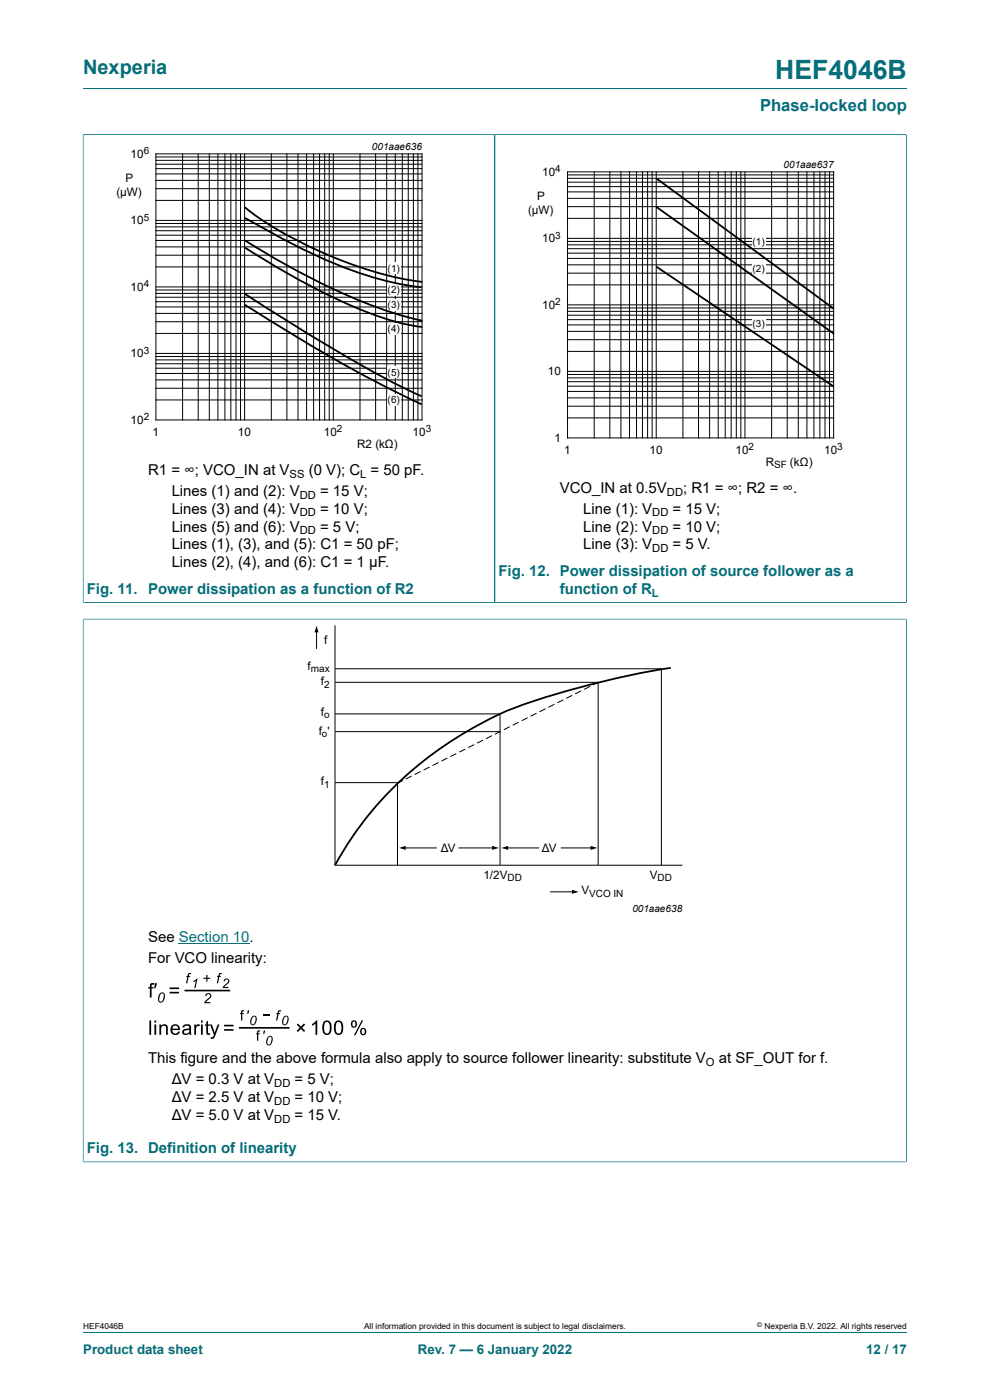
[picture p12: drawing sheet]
<svg xmlns="http://www.w3.org/2000/svg" width="210mm" height="297mm" viewBox="0 0 210 297" stroke-linecap="round" stroke-linejoin="round" font-family="sans-serif">
<path d="M17.6 18.8h174.8M17.6 28.6h87.4v99.2h-87.4M17.6 28.5v99.4" fill="none" stroke="#036f7b" stroke-width=".21"/>
<path d="M20.4 29.8h81.8v66.3h-81.8z" fill="none" stroke="#fff" stroke-width=".21"/>
<g fill="none" stroke="#000" stroke-width=".21">
<path d="M33.1 32.6h56.4v56.5h-56.4zM33.1 38.3h56.4M33.1 36.9h56.4M33.1 35.8h56.4M33.1 34.8h56.4M33.1 34h56.4M33.1 33.3h56.4M38.7 32.6v56.5M42 32.6v56.5M44.4 32.6v56.5M46.2 32.6v56.5M47.7 32.6v56.5"/>
<path d="M49 32.6v56.5M50.1 32.6v56.5M51 32.6v56.5M51.9 32.6v56.5M57.5 32.6v56.5M60.9 32.6v56.5M63.2 32.6v56.5M65 32.6v56.5M66.5 32.6v56.5M67.8 32.6v56.5M68.9 32.6v56.5M69.8 32.6v56.5"/>
<path d="M70.7 32.6v56.5M76.4 32.6v56.5M79.7 32.6v56.5M82 32.6v56.5M83.9 32.6v56.5M85.3 32.6v56.5M86.6 32.6v56.5M87.7 32.6v56.5M88.6 32.6v56.5M33.1 56.6h56.4M33.1 54.1h56.4M33.1 52.4h56.4"/>
<path d="M33.1 51h56.4M33.1 49.9h56.4M33.1 48.9h56.4M33.1 48.1h56.4M33.1 47.4h56.4M33.1 46.8h56.4M33.1 42.5h56.4M33.1 40h56.4M33.1 79.2h56.4M33.1 78.1h56.4M33.1 77.2h56.4M33.1 76.4h56.4"/>
<path d="M33.1 75.6h56.4M33.1 75h56.4M33.1 70.7h56.4M33.1 68.3h56.4M33.1 66.5h56.4M33.1 65.1h56.4M33.1 64h56.4M33.1 63.1h56.4M33.1 62.2h56.4M33.1 61.5h56.4M33.1 60.9h56.4M33.1 84.8h56.4"/>
<path d="M33.1 82.4h56.4M33.1 80.6h56.4"/>
</g>
<g fill="#fff">
<path d="M82.2 55.7h2.8v2.5h-2.8z"/>
<path d="M82.2 60.4h2.8v2.4h-2.8z"/>
<path d="M82.2 63.4h2.8v2.5h-2.8z"/>
<path d="M82.2 68.6h2.8v2.5h-2.8z"/>
<path d="M82.2 77.7h2.8v2.5h-2.8z"/>
<path d="M82.2 83.7h2.8v2.4h-2.8z"/>
</g>
<path d="M139.3 37.9l37.6 27.6M52 44a84.1 84.1 0 0 0 27 13.5l2.1 .6a56.4 56.4 0 0 0 8.5 1.7M52 46.2l3 1.7a110.7 110.7 0 0 0 27.2 11.8l4.8 .9 2.5 .3M52 52.5l2.1 1.4a144.8 144.8 0 0 0 26.4 13.3 41.9 41.9 0 0 0 9.1 2.2M52 51a155.7 155.7 0 0 0 30.1 15l7.5 2M139.2 43.9l37.7 26.9M139.2 56.6l37.7 25.4M51.9 62.3a380.2 380.2 0 0 0 34.5 20.4l3 1.4M51.9 64.6a322.1 322.1 0 0 0 37.5 21.2" fill="none" stroke="#000" stroke-width=".38"/>
<path d="M192.3 28.5v99.4M192.3 28.6h-87.3v99.2h87.3" fill="none" stroke="#036f7b" stroke-width=".21"/>
<path d="M107.7 33.6h81.8v66.4h-81.8z" fill="none" stroke="#fff" stroke-width=".21"/>
<g fill="none" stroke="#000" stroke-width=".21">
<path d="M120.4 36.5h56.4v56.4h-56.4zM120.4 39.6h56.4M120.4 38.6h56.4M120.4 37.8h56.4M120.4 37.1h56.4M126 36.5v56.4M129.4 36.5v56.4M131.7 36.5v56.4M133.5 36.5v56.4M135 36.5v56.4M136.3 36.5v56.4M137.4 36.5v56.4"/>
<path d="M138.3 36.5v56.4M139.2 36.5v56.4M144.9 36.5v56.4M148.2 36.5v56.4M150.5 36.5v56.4M152.3 36.5v56.4M153.8 36.5v56.4M155.1 36.5v56.4M156.2 36.5v56.4M157.1 36.5v56.4M158 36.5v56.4M163.7 36.5v56.4"/>
<path d="M167 36.5v56.4M169.3 36.5v56.4M171.2 36.5v56.4M172.6 36.5v56.4M173.9 36.5v56.4M175 36.5v56.4M176 36.5v56.4M120.4 58h56.4M120.4 56.2h56.4M120.4 54.8h56.4M120.4 53.7h56.4M120.4 52.8h56.4"/>
<path d="M120.4 51.9h56.4M120.4 51.2h56.4M120.4 50.6h56.4M120.4 46.3h56.4M120.4 43.8h56.4M120.4 42.1h56.4M120.4 40.7h56.4M120.4 79.4h56.4M120.4 78.8h56.4M120.4 74.5h56.4M120.4 72.1h56.4M120.4 70.3h56.4"/>
<path d="M120.4 68.9h56.4M120.4 67.8h56.4M120.4 66.9h56.4M120.4 66.1h56.4M120.4 65.3h56.4M120.4 64.7h56.4M120.4 60.4h56.4M120.4 88.7h56.4M120.4 86.2h56.4M120.4 84.4h56.4M120.4 83h56.4M120.4 81.9h56.4"/>
<path d="M120.4 81h56.4M120.4 80.2h56.4"/>
</g>
<g fill="#fff">
<path d="M159.5 49.9h2.9v2.5h-2.9z"/>
<path d="M159.5 55.6h2.9v2.4h-2.9z"/>
<path d="M159.5 67.4h2.9v2.5h-2.9z"/>
</g>
<path d="M17.6 28.6v99.1M17.7 28.6h174.5M105 28.6v99.1M192.3 28.6v99.1M17.6 131.3h174.7M17.6 131.3v115.3M17.7 127.8h174.5M192.3 131.3v115.3M17.6 246.5h174.7M17.6 282.6h174.8" fill="none" stroke="#036f7b" stroke-width=".21"/>
<g fill="none" stroke="#000" stroke-width=".21">
<path d="M67.1 133.9v3.7M71.1 132.7v50.9h73.7M71.1 141.9h69.2v41.7M71.1 144.7h55.8v38.8M71.1 151.5h35v32M71.1 155.2h35M96.8 159.9l-1.3 .6M98.7 158.9l-1.3 .7M100.6 158l-1.3 .6M102.5 157l-1.3 .7M104.4 156.1l-1.3 .6M106.2 155.1l-1.2 .7"/>
<path d="M108.1 154.2l-1.2 .6M110 153.2l-1.2 .6M111.9 152.3l-1.2 .6M113.8 151.3l-1.2 .6M115.7 150.4l-1.3 .6M117.6 149.4l-1.3 .6M119.5 148.5l-1.3 .6M121.4 147.5l-1.3 .6M123.3 146.6l-1.3 .6M125.2 145.6l-1.3 .6M126.9 144.7l-1.1 .6M71.1 166h13.2v17.5"/>
<path d="M85.4 165.6l-1.2 .6M85.8 179.9h6.7M87.3 164.6l-1.2 .7M89.2 163.7l-1.2 .6M91.1 162.7l-1.2 .7M93 161.8l-1.2 .6M94.9 160.8l-1.3 .7M97.3 179.9h7.4M107.5 179.9h6.8M119.1 179.9h6.5M116.8 189.2h4.8"/>
</g>
<g fill="#000">
<path d="M67.1 132.8l.5 1.4h-.9zM84.6 179.9l1.5-.5v.9zM104.4 179.4l1.4 .5-1.4 .4zM106.4 179.9l1.4-.5v.9zM125.3 179.4l1.4 .5-1.4 .4zM121.3 188.8l1.4 .4-1.4 .4zM39.9 206.5l.6-.1v.3l-.4 .1-.1 .2h.3v.2h-.3l-.3 1.4h-.2l.2-1.4h-.2v-.2h.3zM41 208.1l.9-.5-.4 2h-.3l.3-1.5-.5 .2zM43.7 210.8a.65 .65 0 0 1 1.1 .2 .65 .65 0 0 1-.4 .9l-.7 .7h1l-.1 .2h-1.3l.6-.8a.79 .79 0 0 0 .6-1l-.4-.1-.3 .4h-.3zM43.2 207.4h.6v-.6h.2v.6h.6v.3h-.6v.5h-.2v-.5h-.6zM46.5 206.5l.6-.1-.1 .3-.4 .1v.2h.3l-.1 .2h-.3l-.3 1.4h-.2l.3-1.4h-.3l.1-.2h.2zM47.6 207.7a.61 .61 0 0 1 1 .2 .61 .61 0 0 1-.4 .9l-.6 .6h.9l-.1 .2h-1.2l.6-.7a.74 .74 0 0 0 .5-1l-.4-.1-.2 .4h-.3z"/>
<path d="M55.7 215.3h1.5v.2h-1.5zM59 214.4l.6-.1v.3h-.4l-.1 .3h.3v.2h-.3l-.3 1.4h-.3l.3-1.4h-.2v-.2h.3zM63.2 217.1l.6 .7 .7-.7 .2 .3-.6 .6 .6 .7-.2 .2-.7-.6-.6 .6-.3-.2 .7-.7-.7-.6z"/>
<path d="M31.7 216.5h.4v3h-.4zM32.8 216.5h.3v.4h-.3zM32.8 217.3h.3v2.2h-.3zM33.8 217.3h.3v.3a.78 .78 0 0 1 1-.3 .78 .78 0 0 1 .5 .9v1.3h-.4v-1.3a.54 .54 0 0 0-.6-.6 .54 .54 0 0 0-.4 .7v1.2h-.4zM36.4 217.6a1.02 1.02 0 0 1 1.3-.2 1.02 1.02 0 0 1 .5 1.1h-1.7a.64 .64 0 0 0 .5 .7 .64 .64 0 0 0 .8-.4l.4 .1a1.09 1.09 0 0 1-1.6 .5 1.09 1.09 0 0 1-.3-1.6zM36.8 217.8l-.2 .4h1.2a.61 .61 0 0 0-.4-.6 .61 .61 0 0 0-.6 .2zM38.9 217.6a.94 .94 0 0 1 1-.3 .94 .94 0 0 1 .6 .8l.1 1.4h-.3l-.1-.2a.82 .82 0 0 1-1 .3 .82 .82 0 0 1-.5-.9 1.81 1.81 0 0 1 1.5-.6 .56 .56 0 0 0-.5-.6 .56 .56 0 0 0-.7 .5h-.3zM39.1 218.7a.39 .39 0 0 0 0 .5 .39 .39 0 0 0 .6 .1l.4-.4 .1-.5zM41.2 217.3h.4v.4l.2-.3 .4-.1 .2 .1-.1 .3a.49 .49 0 0 0-.6 .1 .49 .49 0 0 0-.1 .6v1.1h-.4zM42.6 216.5h.4v.4h-.4zM42.6 217.3h.4v2.2h-.4zM43.8 216.8l.3-.2v.7h.4v.3h-.4v1.3a.25 .25 0 0 0 .1 .3 .25 .25 0 0 0 .3 0l.1 .3a.55 .55 0 0 1-.7 0 .55 .55 0 0 1-.1-.6v-1.3h-.3v-.3h.3zM44.5 217.3h.4l.7 1.8 .6-1.8h.3l-.8 2.3a.81 .81 0 0 1-1 .8v-.4a.5 .5 0 0 0 .7-.5z"/>
<path d="M31.9 208.7l.3-.1h.5v.3h-.4l-.1 .1v.4h.4v.3h-.4v1.9h-.4v-1.9h-.3v-.3h.3zM32.9 208.6h.4l-.3 1.1h-.3z"/>
<path d="M34 210.7a.64 .64 0 0 1 .8-.1 .64 .64 0 0 1 .2 .9 .96 .96 0 0 1-1.2 1.1 1.54 1.54 0 0 1 .2-1.9zM34.1 210.9l-.1 .2a1.03 1.03 0 0 0 .1 1.4 1.32 1.32 0 0 0 .4-1.7z"/>
<path d="M36 209.5h2v.3h-2zM36 210.4h2v.4h-2z"/>
<path d="M47.5 217.4h2v.3h-2zM47.5 218.3h2v.4h-2z"/>
<path d="M51.2 214.4l.6-.1v.3l-.4 .1v.2h.3v.2h-.3v1.4h-.3v-1.4h-.2v-.2h.2zM52.6 214.3h.3l-.3 .8h-.1z"/>
<path d="M53.5 215.6a.6 .6 0 0 1 .8 0 .6 .6 0 0 1 .2 .7 .95 .95 0 0 1-1.2 1.1 1.43 1.43 0 0 1 .2-1.8zM53.7 215.8l-.2 .2a.97 .97 0 0 0 .1 1.3 1.23 1.23 0 0 0 .4-1.6z"/>
<path d="M60.3 215.6a.6 .6 0 0 1 .8 0 .6 .6 0 0 1 .1 .7 .95 .95 0 0 1-1.1 1.1 1.43 1.43 0 0 1 .2-1.8zM60.4 215.8l-.1 .2a.97 .97 0 0 0 .1 1.3 1.23 1.23 0 0 0 .4-1.6z"/>
<path d="M66.2 217.2l.9-.7h.2v3h-.4v-2.3l-.7 .4zM68.8 216.7a1.01 1.01 0 0 1 1.1 0 1.01 1.01 0 0 1 .4 1 1.34 1.34 0 0 1-.9 1.9 1.37 1.37 0 0 1-1-1.9l.1-.5zM69.1 216.9a2.05 2.05 0 0 0 .1 2.3 .83 .83 0 0 0 .8-1.2 .84 .84 0 0 0-.8-1.2zM71.3 216.7a1.01 1.01 0 0 1 1.1 0 1.01 1.01 0 0 1 .4 1 1.34 1.34 0 0 1-1 1.9 1.37 1.37 0 0 1-1-1.9l.1-.5zM71.5 216.9a2.05 2.05 0 0 0 .2 2.3 .83 .83 0 0 0 .7-1.2 .84 .84 0 0 0-.7-1.2zM74.6 216.7a.71 .71 0 0 1 1.1 .5 .71 .71 0 0 1-1.1 .6l-.2-.6zM74.8 216.8a.55 .55 0 0 0-.1 .6 .55 .55 0 0 0 .5 .4 .6 .6 0 0 0-.2-1.1zM76.7 216.4h.3l-1.6 3.2h-.3zM76.5 218.3a.72 .72 0 0 1 1.2 .5 .72 .72 0 0 1-1.1 .6l-.2-.6zM76.8 218.4a.56 .56 0 0 0-.1 .6 .56 .56 0 0 0 .5 .3 .6 .6 0 0 0-.3-1z"/>
<path d="M54.6 218.7l.6-.1v.2l-.4 .1v.3h.3v.2h-.3v1.4h-.3v-1.4h-.2v-.2h.2zM55.9 218.6h.4l-.3 .8h-.1z"/>
<path d="M56.9 219.9a.6 .6 0 0 1 .8 0 .6 .6 0 0 1 .1 .7 .95 .95 0 0 1-1.1 1.1 1.43 1.43 0 0 1 .2-1.8zM57 220.1l-.1 .2a.97 .97 0 0 0 .1 1.3 1.23 1.23 0 0 0 .4-1.6z"/>
</g>
<path d="M142.3 141.7a178.4 178.4 0 0 0-35 9.2 76.4 76.4 0 0 0-36.2 32.7" fill="none" stroke="#000" stroke-width=".38"/>
<path d="M37.9 200.2h15" fill="none" stroke="#00f" stroke-width=".21"/>
<path d="M39.3 210.1h9.4M50.9 218h10.3" fill="none" stroke="#000" stroke-width=".35"/>
<text font-size="5.6" fill="#036f7b" x="164.5" y="16.8">HEF4046B</text>
<text font-size="4.2" fill="#036f7b" x="17.6" y="15.6">Nexperia</text>
<text font-size="3.5" fill="#036f7b" x="161.2" y="23.7">Phase-locked loop</text>
<g font-size="3.2">
<text x="31.4" y="100.7">R1 = ∞; VCO_IN at V</text>
<text x="65.5" y="100.7">(0 V); C = 50 pF.</text>
<text x="36.4" y="105.1">Lines (1) and (2): V</text>
<text x="67.9" y="105.1">= 15 V;</text>
<text x="118.7" y="104.5">VCO_IN at 0.5V</text>
<text x="144.9" y="104.5">; R1 = ∞; R2 = ∞.</text>
<text x="36.4" y="108.9">Lines (3) and (4): V</text>
<text x="36.4" y="112.8">Lines (5) and (6): V</text>
<text x="67.9" y="108.9">= 10 V;</text>
<text x="67.9" y="112.8">= 5 V;</text>
<text x="123.7" y="108.9">Line (1): V</text>
<text x="123.7" y="112.8">Line (2): V</text>
<text x="142.7" y="108.9">= 15 V;</text>
<text x="142.7" y="112.8">= 10 V;</text>
<text x="36.4" y="116.6">Lines (1), (3), and (5): C1 = 50 pF;</text>
<text x="123.7" y="116.6">Line (3): V</text>
<text x="142.7" y="116.6">= 5 V.</text>
<text x="36.4" y="120.4">Lines (2), (4), and (6): C1 = 1 μF.</text>
<text x="31.4" y="199.8">See Section 10.</text>
<text x="31.4" y="204.3">For VCO linearity:</text>
<text x="31.4" y="225.6">This figure and the above formula also apply to source follower linearity: substitute V</text>
<text x="152.5" y="225.6">at SF_OUT for f.</text>
<text x="36.4" y="230">ΔV = 0.3 V at V</text>
<text x="36.4" y="233.8">ΔV = 2.5 V at V</text>
<text x="62.5" y="230">= 5 V;</text>
<text x="62.5" y="233.8">= 10 V;</text>
<text x="36.4" y="237.6">ΔV = 5.0 V at V</text>
<text x="62.5" y="237.6">= 15 V.</text>
</g>
<g font-size="3.2" fill="#036f7b">
<text x="18.4" y="126">Fig. 11.</text>
<text x="31.4" y="126">Power dissipation as a function of R2</text>
<text x="105.7" y="122.1">Fig. 12. Power dissipation of source follower as a</text>
<text x="118.7" y="126">function of R</text>
<text x="18.4" y="244.6">Fig. 13. Definition of linearity</text>
</g>
<g font-size="2.8" fill="#036f7b">
<text x="17.6" y="287.2">Product data sheet</text>
<text x="88.6" y="287.2">Rev. 7 — 6 January 2022</text>
<text x="183.7" y="287.2">12 / 17</text>
</g>
<g font-size="2.5">
<text x="27.7" y="33.5">10</text>
<text x="24.7" y="41.7">(µW)</text>
<text x="26.6" y="38.6">P</text>
<text x="115" y="37.3">10</text>
<text x="27.7" y="47.6">10</text>
<text x="112" y="45.5">(µW)</text>
<text x="113.9" y="42.4">P</text>
<text x="115" y="51.4">10</text>
<text x="27.7" y="61.7">10</text>
<text x="115" y="65.5">10</text>
<text x="27.7" y="75.8">10</text>
<text x="116.2" y="79.6">10</text>
<text x="27.7" y="89.9">10</text>
<text x="32.4" y="92.5">1</text>
<text x="50.5" y="92.5">10</text>
<text x="68.7" y="92.5">10</text>
<text x="75.8" y="95">R2 (kΩ)</text>
<text x="87.5" y="92.5">10</text>
<text x="117.6" y="93.7">1</text>
<text x="119.7" y="96.3">1</text>
<text x="137.8" y="96.3">10</text>
<text x="156" y="96.3">10</text>
<text x="162.4" y="98.8">R</text>
<text x="167.6" y="98.8">(kΩ)</text>
<text x="174.8" y="96.3">10</text>
<text x="68.7" y="136.7">f</text>
<text x="65.3" y="142.1">f</text>
<text x="68" y="145.4">f</text>
<text x="67.6" y="155.9">f '</text>
<text x="68" y="151.9">f</text>
<text x="68" y="166.6">f</text>
<text x="93.5" y="180.7">ΔV</text>
<text x="114.9" y="180.7">ΔV</text>
<text x="102.6" y="186.4">1/2V</text>
<text x="123.4" y="189.7">V</text>
<text x="137.8" y="186.4">V</text>
</g>
<g font-size="2.4">
<text x="61.4" y="101.3">SS</text>
<text x="76.4" y="101.3">L</text>
<text x="63.6" y="105.8">DD</text>
<text x="141.5" y="105.1">DD</text>
<text x="63.6" y="109.6">DD</text>
<text x="63.6" y="113.4">DD</text>
<text x="138.4" y="109.6">DD</text>
<text x="138.4" y="113.4">DD</text>
<text x="138.4" y="117.2">DD</text>
<text x="149.7" y="226.2">O</text>
<text x="58.2" y="230.6">DD</text>
<text x="58.2" y="234.4">DD</text>
<text x="58.2" y="238.3">DD</text>
</g>
<text font-size="2.4" fill="#036f7b" x="138.3" y="126.6">L</text>
<g font-size="2.1">
<text x="30.5" y="32.7">6</text>
<text x="78.9" y="31.8">001aae636</text>
<text x="166.2" y="35.6">001aae637</text>
<text x="117.8" y="36.5">4</text>
<text x="30.5" y="46.8">5</text>
<text x="117.8" y="50.6">3</text>
<text x="159.6" y="51.9">(1)</text>
<text x="82.2" y="57.7">(1</text>
<text x="84.1" y="57.7">)</text>
<text x="159.6" y="57.6">(2)</text>
<text x="30.5" y="61">4</text>
<text x="82.2" y="62.2">(2</text>
<text x="82.2" y="65.3">(3</text>
<text x="84.1" y="62.2">)</text>
<text x="84.1" y="65.3">)</text>
<text x="117.8" y="64.8">2</text>
<text x="82.2" y="70.4">(4</text>
<text x="84.1" y="70.4">)</text>
<text x="159.6" y="69.3">(3)</text>
<text x="30.5" y="75.1">3</text>
<text x="82.2" y="79.8">(5</text>
<text x="84.1" y="79.8">)</text>
<text x="30.5" y="89.2">2</text>
<text x="82.2" y="85.5">(6</text>
<text x="84.1" y="85.5">)</text>
<text x="71.4" y="91.7">2</text>
<text x="90.3" y="91.7">3</text>
<text x="158.7" y="95.5">2</text>
<text x="177.6" y="95.5">3</text>
<text x="164.2" y="99.3">SF</text>
<text x="65.9" y="142.6">max</text>
<text x="68.7" y="145.9">2</text>
<text x="68.7" y="152.4">o</text>
<text x="68.3" y="156.3">o</text>
<text x="68.7" y="167.1">1</text>
<text x="107.7" y="186.8">DD</text>
<text x="124.9" y="190.2">VCO IN</text>
<text x="139.5" y="186.8">DD</text>
<text x="134.1" y="193.4">001aae638</text>
</g>
<g font-size="1.8">
<text x="17.6" y="282">HEF4046B</text>
<text x="77.2" y="282">All information provided in this document is subject to legal disclaimers.</text>
<text x="162.2" y="282">Nexperia B.V. 2022. All rights reserved</text>
</g>
<text font-size="1.4" x="160.6" y="281.6">©</text>
</svg>
